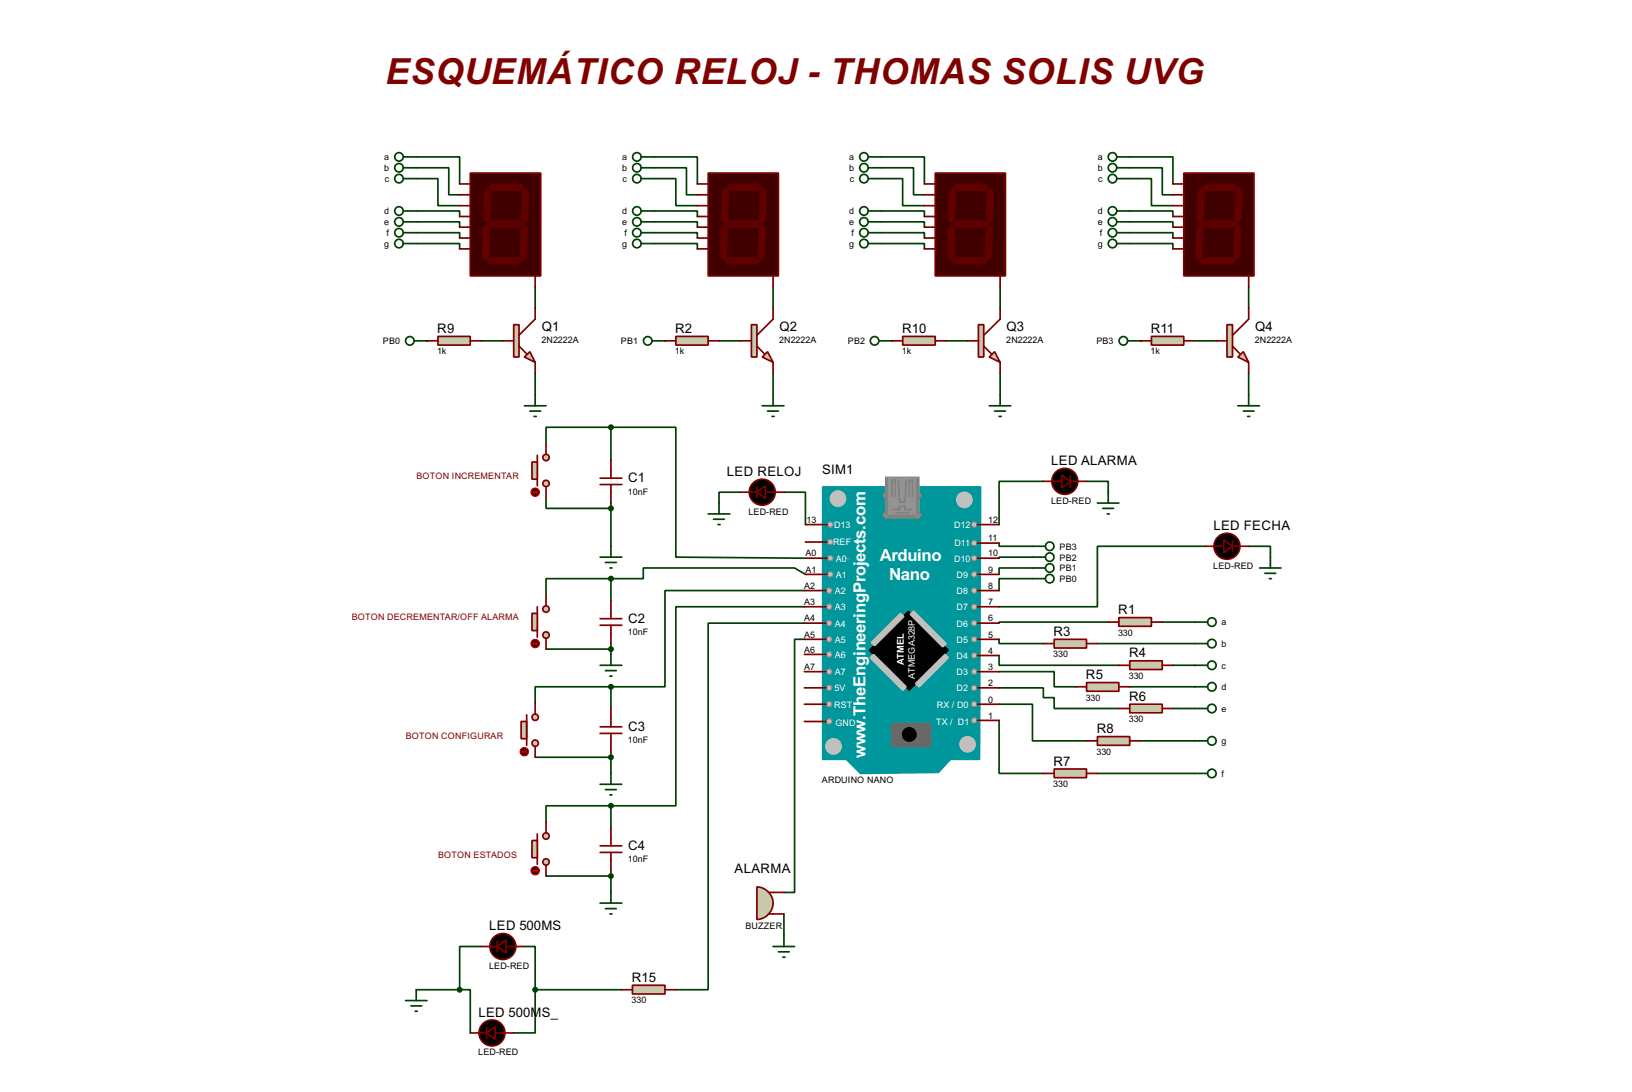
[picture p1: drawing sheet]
<svg xmlns="http://www.w3.org/2000/svg" width="383mm" height="256mm" viewBox="0 0 383 256" stroke-linecap="round" stroke-linejoin="round" font-family="sans-serif">
<g fill="none" stroke="#004000" stroke-width=".4">
<path d="M97.8 36.9h10.2v6.3M97.8 39.4h7.7v6.4h2.5M97.8 54.7h10.2v1.2M97.8 57.2h10.2v1.3M97.8 42h5.1v6.3h5.1M97.8 49.6h10.2v1.3M97.8 52.1h10.2v1.3M125.8 67.4v5M125.8 87.7v5.1M189 150.2h-2.3v59.4h-2.5M234.8 150.2v1h10.4M234.8 154v2.3h28.1"/>
<path d="M234.8 157.8h12.9v3.5h5.1M257.9 151.2h22.8M260.4 146.1h-25.6v.3M273.1 146.1h7.6M275.6 156.3h5.1M234.8 161.6h10.4v2.3h2.5v2.5h15.2M234.8 169.2v12.5h10.4M234.8 165.4h7.8v8.6h12.7M265.5 161.3h15.2M268 174h12.7M275.6 166.4h5.1M257.9 181.7h22.8"/>
</g>
<circle cx="100.4" cy="80.1" r=".2" fill="#004000"/>
<path d="M153.7 36.9h10.2v6.3M153.7 39.4h7.6v6.4h2.6M153.7 54.7h10.2v1.2M153.7 57.2h10.2v1.3M153.7 42h5.1v6.3h5.1M153.7 49.6h10.2v1.3M153.7 52.1h10.2v1.3M181.7 67.4v5M113.1 80.1h5.1M181.7 87.7v5.1" fill="none" stroke="#004000" stroke-width=".4"/>
<circle cx="156.3" cy="80.1" r=".2" fill="#004000"/>
<path d="M207.1 36.9h10.1v6.3M207.1 39.4h7.6v6.4h2.5M207.1 54.7h10.1v1.2M207.1 57.2h10.1v1.3M207.1 42h5v6.3h5.1M207.1 49.6h10.1v1.3M207.1 52.1h10.1v1.3M235 67.4v5M169 80.1h5M235 87.7v5.1" fill="none" stroke="#004000" stroke-width=".4"/>
<circle cx="209.6" cy="80.1" r=".2" fill="#004000"/>
<path d="M265.5 36.9h10.1v6.3M265.5 39.4h7.6v6.4h2.5M265.5 54.7h10.1v1.2M265.5 57.2h10.1v1.3M265.5 42h5.1v6.3h5M265.5 49.6h10.1v1.3M265.5 52.1h10.1v1.3M293.4 67.4v5M222.3 80.1h5.1M293.4 87.7v5.1" fill="none" stroke="#004000" stroke-width=".4"/>
<circle cx="268" cy="80.1" r=".2" fill="#004000"/>
<g fill="none" stroke="#004000" stroke-width=".4">
<path d="M280.7 80.1h5.1M128.3 116.9v2.5h15.3M143.6 100.4h-15.3v3.8M143.6 100.4h15.2v30.5l30.5 .2M143.6 100.4v7.6M143.6 118.2v10.1M174 115.6h-5v2.6M184.2 115.6h5.1v7.6M245.2 113.1h-10.4v10.1M255.3 113.1h5.1v2.5M143.6 135.9h-15.3v3.9M143.6 135.9v5.1"/>
<path d="M189 138.7h-32.7v22.6h-12.7M189.3 134.9l-2.6-1.5h-35.5v2.5h-7.6M234.8 127.6v.7h7.8M242.6 135.9h-7.8v2.8M242.6 133.4h-7.8v1.5M242.6 130.9h-7.8v.2M283.3 128.3h-25.4v14.2h-23.1M293.4 128.3h5.1v2.6M128.3 152.5h15.3M143.6 151.2v2.5M189 142.5h-30.2v46.8h-15.2M189 146.4h-22.6v86.1h-7.6"/>
<path d="M125.8 177.9h17.8M143.6 161.3h-17.8v3.9M143.6 161.3v5.1M143.6 176.6v5.1M143.6 189.3h-15.3v3.8M143.6 189.3v5.1M128.3 205.8h15.3M143.6 204.5v5.1M184.2 214.7v5.1M97.8 232.5h10.2M108 232.5h2.5v10.1M113.1 222.3h-5.1v10.2"/>
<path d="M123.2 222.3h2.6v10.2M125.8 232.5v10.1h-5.1M125.8 232.5h20.3"/>
</g>
<path d="M193.3 114.4h37.1l-.2 64h-6.9l-2.8 3-18.3 .3-3.3-3.3h-5.6z" fill-rule="evenodd" fill="#00979c" stroke="#00979c" stroke-width=".4"/>
<g fill="#000" stroke="#000" stroke-width=".4">
<path d="M213.4 143.6l9.4 9.1-9.1 9.4-9.4-9.4z" fill-rule="evenodd"/>
<circle cx="213.6" cy="172.5" r="1.55"/>
</g>
<g fill="#c0c0c0" stroke="#c0c0c0" stroke-width=".4">
<path d="M204.8 150.9l6.8-6.8 .8 .7-6.9 6.9z" fill-rule="evenodd"/>
<path d="M215.2 160.6l6.9-6.9 .7 .8-6.8 6.8z" fill-rule="evenodd"/>
<path d="M213.9 144.3l.8-.7 7.6 7.6-.8 .7z" fill-rule="evenodd"/>
<path d="M204.5 154.5l.8-.8 7.6 7.6-.8 .8z" fill-rule="evenodd"/>
</g>
<path d="M209.6 170h9.1v5.3h-9.1z" fill="#686767" stroke="#686767" stroke-width=".4"/>
<path d="M198.9 131.1l.8 .3" fill="none" stroke="#939393" stroke-width=".23"/>
<circle cx="195.8" cy="175.3" r="1.85" fill="#c0c0c0" stroke="#c0c0c0" stroke-width=".23"/>
<g fill="#c0c0c0" stroke="#808080" stroke-width=".25">
<circle cx="228.9" cy="127.6" r=".65"/>
<circle cx="228.9" cy="123.2" r=".65"/>
<circle cx="228.9" cy="131.1" r=".65"/>
<circle cx="228.9" cy="134.9" r=".65"/>
<circle cx="228.9" cy="142.5" r=".65"/>
<circle cx="228.9" cy="138.7" r=".65"/>
<circle cx="228.9" cy="146.4" r=".65"/>
<circle cx="228.9" cy="150.2" r=".65"/>
<circle cx="228.9" cy="157.8" r=".65"/>
<circle cx="228.9" cy="154" r=".65"/>
<circle cx="228.9" cy="161.6" r=".65"/>
<circle cx="228.9" cy="165.4" r=".65"/>
<circle cx="228.9" cy="169.2" r=".65"/>
<circle cx="195.1" cy="123.2" r=".65"/>
<circle cx="195.1" cy="127.3" r=".65"/>
<circle cx="195.1" cy="131.1" r=".65"/>
<circle cx="194.8" cy="138.7" r=".65"/>
<circle cx="195.1" cy="134.9" r=".65"/>
<circle cx="194.8" cy="142.5" r=".65"/>
<circle cx="194.8" cy="146.4" r=".65"/>
<circle cx="194.8" cy="153.7" r=".65"/>
<circle cx="194.8" cy="150.2" r=".65"/>
<circle cx="194.8" cy="157.8" r=".65"/>
<circle cx="194.8" cy="161.6" r=".65"/>
<circle cx="194.8" cy="169.5" r=".65"/>
<circle cx="194.8" cy="165.4" r=".65"/>
</g>
<circle cx="227.3" cy="174.8" r="1.85" fill="#c0c0c0" stroke="#c0c0c0" stroke-width=".23"/>
<g fill="#939393" stroke="#757575" stroke-width=".23">
<circle cx="215.9" cy="116.4" r=".55"/>
<circle cx="215.9" cy="121" r=".55"/>
</g>
<g fill="#939393" stroke="#808080" stroke-width=".23">
<circle cx="208" cy="116.4" r=".55"/>
<circle cx="208" cy="121" r=".55"/>
</g>
<path d="M208.1 112.1h7.9v9.6h-7.9z" fill="#808080" stroke="#808080" stroke-width=".23"/>
<path d="M208.8 112.3h6.4v8.4h-6.4z" fill="#939393" stroke="#939393" stroke-width=".23"/>
<path d="M208.1 112.1l.7 .2M216 112.1l-.8 .2M208.8 120.7l-.7 1M215.2 120.7l.8 1" fill="none" stroke="#939393" stroke-width=".23"/>
<path d="M209.6 116.6v-3.8h.8v3.8M209.9 119.7h1.5v-.8h1.3v.8h1.5M211.1 113.1l.3 4.6M212.9 113.1l-.2 4.8h-1.3M213.7 116.6v-3.8h.7v3.8" fill="none" stroke="#808080" stroke-width=".4"/>
<path d="M210.4 120.5h3.3" fill="none" stroke="#808080" stroke-width=".23"/>
<g fill="#c0c0c0" stroke="#c0c0c0" stroke-width=".23">
<circle cx="226.6" cy="117.4" r="1.85"/>
<circle cx="196.9" cy="117.1" r="1.85"/>
</g>
<g fill="none" stroke="#800000" stroke-width=".4">
<path d="M189 138.7h5.1M189.3 134.9h5.1M189.3 131.1h5.1M189.3 123.2h5.1M189.3 127.3h5.1M229.7 138.7h5.1M229.7 134.9h5.1M229.7 131.1h5.1M229.7 127.6h5.1M229.7 123.2h5.1M189 157.8h5.1M189 150.2h5.1"/>
<path d="M189 146.4h5.1M189 142.5h5.1M189 153.7h5.1M229.7 157.8h5.1M229.7 154h5.1M229.7 150.2h5.1M229.7 146.4h5.1M229.7 142.5h5.1M189 165.4h5.1M189 161.6h5.1M189 169.5h5.1M229.7 165.4h5.1"/>
<path d="M229.7 169.2h5.1M229.7 161.6h5.1"/>
</g>
<path d="M262.9 145.1h7.7v2h-7.7z" fill="#c8c8aa" stroke="#800000" stroke-width=".4"/>
<path d="M260.4 146.1h2.5M270.6 146.1h2.5" fill="none" stroke="#800000" stroke-width=".4"/>
<path d="M110.5 40.7h16.6v24.1h-16.6z" fill="#400000" stroke="#800000" stroke-width=".4"/>
<g fill="#600000" stroke="#600000" stroke-width=".23">
<path d="M115.6 43.2h6.9l.7 .8-.7 .8h-6.9l-.7-.8z" fill-rule="evenodd"/>
<path d="M122.7 45l.8-.7 .8 .7-.3 6.6-.8 .8-.7-.8z" fill-rule="evenodd"/>
<path d="M114.6 52.6l.8-.7h6.8l.8 .7-.8 .8h-6.8z" fill-rule="evenodd"/>
<path d="M113.8 45l.8-.7 .8 .7-.3 6.6-.7 .8-.8-.8z" fill-rule="evenodd"/>
<path d="M122.5 53.6l.7-.7 .8 .7-.2 6.7-.8 .7-.8-.7z" fill-rule="evenodd"/>
<path d="M114.4 61.3l.7-.8h6.9l.7 .8-.7 .7h-6.9z" fill-rule="evenodd"/>
<path d="M113.6 53.6l.8-.7 .7 .7-.2 6.7-.8 .7-.8-.7z" fill-rule="evenodd"/>
</g>
<path d="M108 43.2h2.5M108 45.8h2.5M108 48.3h2.5M108 50.9h2.5M108 53.4h2.5M108 55.9h2.5M108 58.5h2.5M125.8 64.8v2.6" fill="none" stroke="#800000" stroke-width=".4"/>
<g fill="#c8c8aa" stroke="#800000" stroke-width=".4">
<circle cx="128.3" cy="113.6" r=".75"/>
<circle cx="128.3" cy="107.5" r=".75"/>
</g>
<path d="M126.3 107v7.1" fill="none" stroke="#800000" stroke-width=".4"/>
<path d="M125 108.5h1.3v4.1h-1.3z" fill="#c8c8aa" stroke="#800000" stroke-width=".4"/>
<path d="M128.3 104.2v2.5M128.3 114.4v2.5" fill="none" stroke="#800000" stroke-width=".4"/>
<circle cx="125.7" cy="115.6" r="1" fill="#400000" stroke="#f00" stroke-width=".23"/>
<path d="M125.3 115.6h1M125.3 115.6l.2 .3M125.5 115.4l-.2 .2M126 115.4l.3 .2M126.3 115.6l-.3 .3" fill="none" stroke="#f00" stroke-width=".23"/>
<path d="M177.9 208.3a3.8 3.8 0 0 1 3.8 3.8 3.8 3.8 0 0 1-3.8 3.9z" fill-rule="evenodd" fill="#c8c8aa" stroke="#800000" stroke-width=".4"/>
<path d="M141 112.3h5.1M141 113.8h5.1M143.6 108v4.3M143.6 113.8v4.4M180.6 214.7h3.6M180.6 209.6h3.6M110.5 242.6h3.9M114.4 241.4v2.5M116.4 242.6h4.3" fill="none" stroke="#800000" stroke-width=".4"/>
<g fill="#000" stroke="#800000" stroke-width=".4">
<path d="M114.4 242.6l2-1.5v3z"/>
<circle cx="115.6" cy="242.6" r="3.1"/>
</g>
<g fill="none" stroke="#004000" stroke-width=".4">
<path d="M280.7 146.1h3.1"/>
<circle cx="284.7" cy="146.1" r="1"/>
</g>
<path d="M247.7 150.2h7.6v2h-7.6z" fill="#c8c8aa" stroke="#800000" stroke-width=".4"/>
<path d="M245.2 151.2h2.5M255.3 151.2h2.6" fill="none" stroke="#800000" stroke-width=".4"/>
<g fill="none" stroke="#004000" stroke-width=".4">
<path d="M280.7 151.2h3.1"/>
<circle cx="284.7" cy="151.2" r="1"/>
</g>
<path d="M265.5 155.2h7.6v2.1h-7.6z" fill="#c8c8aa" stroke="#800000" stroke-width=".4"/>
<path d="M262.9 156.3h2.6M273.1 156.3h2.5" fill="none" stroke="#800000" stroke-width=".4"/>
<g fill="none" stroke="#004000" stroke-width=".4">
<path d="M280.7 156.3h3.1"/>
<circle cx="284.7" cy="156.3" r="1"/>
</g>
<path d="M255.3 160.3h7.6v2.1h-7.6z" fill="#c8c8aa" stroke="#800000" stroke-width=".4"/>
<path d="M252.8 161.3h2.5M262.9 161.3h2.6" fill="none" stroke="#800000" stroke-width=".4"/>
<g fill="none" stroke="#004000" stroke-width=".4">
<path d="M280.7 161.3h3.1"/>
<circle cx="284.7" cy="161.3" r="1"/>
</g>
<path d="M265.5 165.4h7.6v2h-7.6z" fill="#c8c8aa" stroke="#800000" stroke-width=".4"/>
<path d="M262.9 166.4h2.6M273.1 166.4h2.5" fill="none" stroke="#800000" stroke-width=".4"/>
<g fill="none" stroke="#004000" stroke-width=".4">
<path d="M280.7 166.4h3.1"/>
<circle cx="284.7" cy="166.4" r="1"/>
</g>
<path d="M247.7 180.6h7.6v2.1h-7.6z" fill="#c8c8aa" stroke="#800000" stroke-width=".4"/>
<path d="M245.2 181.7h2.5M255.3 181.7h2.6" fill="none" stroke="#800000" stroke-width=".4"/>
<g fill="none" stroke="#004000" stroke-width=".4">
<path d="M280.7 181.7h3.1"/>
<circle cx="284.7" cy="181.7" r="1"/>
</g>
<path d="M257.9 173h7.6v2.1h-7.6z" fill="#c8c8aa" stroke="#800000" stroke-width=".4"/>
<path d="M255.3 174h2.6M265.5 174h2.5" fill="none" stroke="#800000" stroke-width=".4"/>
<g fill="none" stroke="#004000" stroke-width=".4">
<path d="M94.8 36.9h3M94.8 39.4h3M94.8 54.7h3M94.8 57.2h3M94.8 42h3M94.8 49.6h3M94.8 52.1h3M97.3 80.1h3.1M123.2 95.3h5.1M124.5 96.6h2.6M125.5 97.8h.5M125.8 92.8v2.5"/>
<path d="M280.7 174h3.1"/>
<circle cx="93.7" cy="36.9" r="1"/>
<circle cx="93.7" cy="39.4" r="1"/>
<circle cx="93.7" cy="49.6" r="1"/>
<circle cx="93.7" cy="42" r="1"/>
<circle cx="93.7" cy="54.7" r="1"/>
<circle cx="93.7" cy="52.1" r="1"/>
<circle cx="93.7" cy="57.2" r="1"/>
<circle cx="96.3" cy="80.1" r="1"/>
<circle cx="284.7" cy="174" r="1"/>
</g>
<path d="M123.2 83.9l1.3-1.3 1.3 2.5z" fill="#c8c8aa" stroke="#800000" stroke-width=".4"/>
<path d="M120.7 76.3h1.3v7.6h-1.3z" fill="#c8c8aa" stroke="#800000" stroke-width=".4"/>
<path d="M125.8 72.4v2.6l-3.8 3.8M118.2 80.1h2.5M122 81.3l1.8 1.8M125.8 85.1v2.6" fill="none" stroke="#800000" stroke-width=".4"/>
<path d="M102.9 79h7.6v2.1h-7.6z" fill="#c8c8aa" stroke="#800000" stroke-width=".4"/>
<path d="M100.4 80.1h2.5M110.5 80.1h2.6" fill="none" stroke="#800000" stroke-width=".4"/>
<path d="M166.4 40.7h16.5v24.1h-16.5z" fill="#400000" stroke="#800000" stroke-width=".4"/>
<g fill="#600000" stroke="#600000" stroke-width=".23">
<path d="M170.7 44l.8-.8h6.9l.7 .8-.7 .8h-6.9z" fill-rule="evenodd"/>
<path d="M178.6 45l.8-.7 .7 .7-.2 6.6-.8 .8-.7-.8z" fill-rule="evenodd"/>
<path d="M170.5 52.6l.8-.7h6.8l.8 .7-.8 .8h-6.8z" fill-rule="evenodd"/>
<path d="M169.7 45l.8-.7 .8 .7-.3 6.6-.8 .8-.7-.8z" fill-rule="evenodd"/>
<path d="M178.4 53.6l.7-.7 .8 .7-.3 6.7-.7 .7-.8-.7z" fill-rule="evenodd"/>
<path d="M170.2 61.3l.8-.8h6.9l.7 .8-.7 .7h-6.9z" fill-rule="evenodd"/>
<path d="M170.2 52.9l.8 .7-.3 6.7-.7 .7-.8-.7 .3-6.7z" fill-rule="evenodd"/>
</g>
<path d="M163.9 43.2h2.5M163.9 45.8h2.5M163.9 48.3h2.5M163.9 50.9h2.5M163.9 53.4h2.5M163.9 55.9h2.5M163.9 58.5h2.5M181.7 64.8v2.6" fill="none" stroke="#800000" stroke-width=".4"/>
<g fill="none" stroke="#004000" stroke-width=".4">
<path d="M150.7 36.9h3M150.7 39.4h3M150.7 54.7h3M150.7 57.2h3M150.7 42h3M150.7 49.6h3M150.7 52.1h3M153.2 80.1h3.1M179.1 95.3h5.1M180.4 96.6h2.5M181.4 97.8h.5M181.7 92.8v2.5"/>
<circle cx="149.6" cy="36.9" r="1"/>
<circle cx="149.6" cy="39.4" r="1"/>
<circle cx="149.6" cy="42" r="1"/>
<circle cx="149.6" cy="49.6" r="1"/>
<circle cx="149.6" cy="54.7" r="1"/>
<circle cx="149.6" cy="52.1" r="1"/>
<circle cx="149.6" cy="57.2" r="1"/>
<circle cx="152.2" cy="80.1" r="1"/>
</g>
<path d="M179.1 83.9l1.3-1.3 1.3 2.5z" fill="#c8c8aa" stroke="#800000" stroke-width=".4"/>
<path d="M176.6 76.3h1.3v7.6h-1.3z" fill="#c8c8aa" stroke="#800000" stroke-width=".4"/>
<path d="M181.7 72.4v2.6l-3.8 3.8M174 80.1h2.6M177.9 81.3l1.7 1.8M181.7 85.1v2.6" fill="none" stroke="#800000" stroke-width=".4"/>
<path d="M158.8 79h7.6v2.1h-7.6z" fill="#c8c8aa" stroke="#800000" stroke-width=".4"/>
<path d="M156.3 80.1h2.5M166.4 80.1h2.6" fill="none" stroke="#800000" stroke-width=".4"/>
<path d="M219.8 40.7h16.5v24.1h-16.5z" fill="#400000" stroke="#800000" stroke-width=".4"/>
<g fill="#600000" stroke="#600000" stroke-width=".23">
<path d="M224.1 44l.7-.8h6.9l.8 .8-.8 .8h-6.9z" fill-rule="evenodd"/>
<path d="M232 45l.7-.7 .8 .7-.3 6.6-.7 .8-.8-.8z" fill-rule="evenodd"/>
<path d="M224.6 51.9h6.8l.8 .7-.8 .8h-6.8l-.8-.8z" fill-rule="evenodd"/>
<path d="M223.1 45l.7-.7 .8 .7-.3 6.6-.7 .8-.8-.8z" fill-rule="evenodd"/>
<path d="M231.7 53.6l.8-.7 .7 .7-.2 6.7-.8 .7-.8-.7z" fill-rule="evenodd"/>
<path d="M223.6 61.3l.7-.8h6.9l.8 .8-.8 .7h-6.9z" fill-rule="evenodd"/>
<path d="M222.8 53.6l.8-.7 .7 .7-.2 6.7-.8 .7-.7-.7z" fill-rule="evenodd"/>
</g>
<path d="M217.2 43.2h2.6M217.2 45.8h2.6M217.2 48.3h2.6M217.2 50.9h2.6M217.2 53.4h2.6M217.2 55.9h2.6M217.2 58.5h2.6M235 64.8v2.6" fill="none" stroke="#800000" stroke-width=".4"/>
<g fill="none" stroke="#004000" stroke-width=".4">
<path d="M204 36.9h3.1M204 39.4h3.1M204 54.7h3.1M204 57.2h3.1M204 42h3.1M204 49.6h3.1M204 52.1h3.1M206.6 80.1h3M232.5 95.3h5M233.7 96.6h2.6M234.8 97.8h.5M235 92.8v2.5"/>
<circle cx="203" cy="36.9" r="1"/>
<circle cx="203" cy="39.4" r="1"/>
<circle cx="203" cy="42" r="1"/>
<circle cx="203" cy="49.6" r="1"/>
<circle cx="203" cy="57.2" r="1"/>
<circle cx="203" cy="54.7" r="1"/>
<circle cx="203" cy="52.1" r="1"/>
<circle cx="205.5" cy="80.1" r="1"/>
</g>
<path d="M232.5 83.9l1.2-1.3 1.3 2.5z" fill="#c8c8aa" stroke="#800000" stroke-width=".4"/>
<path d="M229.9 76.3h1.3v7.6h-1.3z" fill="#c8c8aa" stroke="#800000" stroke-width=".4"/>
<path d="M235 72.4v2.6l-3.8 3.8M227.4 80.1h2.5M231.2 81.3l1.8 1.8M235 85.1v2.6" fill="none" stroke="#800000" stroke-width=".4"/>
<path d="M212.1 79h7.7v2.1h-7.7z" fill="#c8c8aa" stroke="#800000" stroke-width=".4"/>
<path d="M209.6 80.1h2.5M219.8 80.1h2.5" fill="none" stroke="#800000" stroke-width=".4"/>
<path d="M278.2 40.7h16.5v24.1h-16.5z" fill="#400000" stroke="#800000" stroke-width=".4"/>
<g fill="#600000" stroke="#600000" stroke-width=".23">
<path d="M283.3 43.2h6.8l.8 .8-.8 .8h-6.8l-.8-.8z" fill-rule="evenodd"/>
<path d="M290.4 45l.7-.7 .8 .7-.3 6.6-.7 .8-.8-.8z" fill-rule="evenodd"/>
<path d="M282.2 52.6l.8-.7h6.9l.7 .7-.7 .8h-6.9z" fill-rule="evenodd"/>
<path d="M281.5 45l.7-.7 .8 .7-.2 6.6-.8 .8-.8-.8z" fill-rule="evenodd"/>
<path d="M290.9 52.9l.7 .7-.2 6.7-.8 .7-.7-.7 .2-6.7z" fill-rule="evenodd"/>
<path d="M282 61.3l.8-.8h6.8l.8 .8-.8 .7h-6.8z" fill-rule="evenodd"/>
<path d="M281.2 53.6l.8-.7 .8 .7-.3 6.7-.8 .7-.7-.7z" fill-rule="evenodd"/>
</g>
<path d="M275.6 43.2h2.6M275.6 45.8h2.6M275.6 48.3h2.6M275.6 50.9h2.6M275.6 53.4h2.6M275.6 55.9h2.6M275.6 58.5h2.6M293.4 64.8v2.6" fill="none" stroke="#800000" stroke-width=".4"/>
<g fill="none" stroke="#004000" stroke-width=".4">
<path d="M262.4 36.9h3.1M262.4 39.4h3.1M262.4 54.7h3.1M262.4 57.2h3.1M262.4 42h3.1M262.4 49.6h3.1M262.4 52.1h3.1M265 80.1h3M290.9 95.3h5.1M292.2 96.6h2.5M293.2 97.8h.5M293.4 92.8v2.5"/>
<circle cx="261.4" cy="39.4" r="1"/>
<circle cx="261.4" cy="36.9" r="1"/>
<circle cx="261.4" cy="42" r="1"/>
<circle cx="261.4" cy="49.6" r="1"/>
<circle cx="261.4" cy="57.2" r="1"/>
<circle cx="261.4" cy="54.7" r="1"/>
<circle cx="261.4" cy="52.1" r="1"/>
<circle cx="263.9" cy="80.1" r="1"/>
</g>
<path d="M290.9 83.9l1.3-1.3 1.2 2.5z" fill="#c8c8aa" stroke="#800000" stroke-width=".4"/>
<path d="M288.3 76.3h1.3v7.6h-1.3z" fill="#c8c8aa" stroke="#800000" stroke-width=".4"/>
<path d="M293.4 72.4v2.6l-3.8 3.8M285.8 80.1h2.5M289.6 81.3l1.8 1.8M293.4 85.1v2.6" fill="none" stroke="#800000" stroke-width=".4"/>
<path d="M270.6 79h7.6v2.1h-7.6z" fill="#c8c8aa" stroke="#800000" stroke-width=".4"/>
<path d="M268 80.1h2.6M278.2 80.1h2.5" fill="none" stroke="#800000" stroke-width=".4"/>
<g fill="none" stroke="#004000" stroke-width=".4">
<path d="M141 130.9h5.1M142.3 132.1h2.5M143.3 133.4h.5M143.6 128.3v2.6M242.6 135.9h3.1M242.6 133.4h3.1M242.6 130.9h3.1M242.6 128.3h3.1"/>
<circle cx="246.6" cy="130.9" r="1"/>
<circle cx="246.6" cy="128.3" r="1"/>
<circle cx="246.6" cy="133.4" r="1"/>
<circle cx="246.6" cy="135.9" r="1"/>
</g>
<circle cx="143.5" cy="119.4" r=".5" fill="#004000" stroke="#004000" stroke-width=".4"/>
<g fill="#c8c8aa" stroke="#800000" stroke-width=".4">
<circle cx="128.3" cy="149.2" r=".75"/>
<circle cx="128.3" cy="143.1" r=".75"/>
</g>
<path d="M126.3 142.5v7.2" fill="none" stroke="#800000" stroke-width=".4"/>
<path d="M125 144.1h1.3v4h-1.3z" fill="#c8c8aa" stroke="#800000" stroke-width=".4"/>
<path d="M128.3 139.8v2.5M128.3 149.9v2.6" fill="none" stroke="#800000" stroke-width=".4"/>
<circle cx="125.7" cy="151.2" r="1" fill="#400000" stroke="#f00" stroke-width=".23"/>
<path d="M125.3 151.2h1M125.3 151.2l.2 .2M125.5 150.9l-.2 .3M126 150.9l.3 .3M126.3 151.2l-.3 .2" fill="none" stroke="#f00" stroke-width=".23"/>
<path d="M141 145.3h5.1M141 146.9h5.1M143.6 141v4.3M143.6 146.9v4.3" fill="none" stroke="#800000" stroke-width=".4"/>
<circle cx="143.5" cy="152.5" r=".5" fill="#004000" stroke="#004000" stroke-width=".4"/>
<g fill="#c8c8aa" stroke="#800000" stroke-width=".4">
<circle cx="125.7" cy="174.6" r=".75"/>
<circle cx="125.7" cy="168.5" r=".75"/>
</g>
<path d="M123.8 167.9v7.2" fill="none" stroke="#800000" stroke-width=".4"/>
<path d="M122.5 169.5h1.3v4h-1.3z" fill="#c8c8aa" stroke="#800000" stroke-width=".4"/>
<path d="M125.8 165.2v2.5M125.8 175.3v2.6" fill="none" stroke="#800000" stroke-width=".4"/>
<circle cx="123.2" cy="176.6" r="1" fill="#400000" stroke="#f00" stroke-width=".23"/>
<path d="M122.7 176.6h1.1M122.7 176.6l.3 .2M123 176.3l-.3 .3M123.5 176.3l.3 .3M123.8 176.6l-.3 .2" fill="none" stroke="#f00" stroke-width=".23"/>
<path d="M141 170.7h5.1M141 172.3h5.1M143.6 166.4v4.3M143.6 172.3v4.3" fill="none" stroke="#800000" stroke-width=".4"/>
<circle cx="143.5" cy="177.9" r=".5" fill="#004000" stroke="#004000" stroke-width=".4"/>
<g fill="#c8c8aa" stroke="#800000" stroke-width=".4">
<circle cx="128.3" cy="202.5" r=".75"/>
<circle cx="128.3" cy="196.4" r=".75"/>
</g>
<path d="M126.3 195.9v7.1" fill="none" stroke="#800000" stroke-width=".4"/>
<path d="M125 197.4h1.3v4.1h-1.3z" fill="#c8c8aa" stroke="#800000" stroke-width=".4"/>
<path d="M128.3 193.1v2.5M128.3 203.3v2.5" fill="none" stroke="#800000" stroke-width=".4"/>
<circle cx="125.7" cy="204.5" r="1" fill="#400000" stroke="#f00" stroke-width=".23"/>
<path d="M125.3 204.5h1M125.3 204.5l.2 .3M125.5 204.3l-.2 .2M126 204.3l.3 .2M126.3 204.5l-.3 .3" fill="none" stroke="#f00" stroke-width=".23"/>
<path d="M141 198.7h5.1M143.6 194.4v4.3M141 200.2h5.1M143.6 200.2v4.3M113.1 222.3h3.8M116.9 221v2.6M118.9 222.3h4.3" fill="none" stroke="#800000" stroke-width=".4"/>
<g fill="#004000" stroke="#004000" stroke-width=".4">
<circle cx="143.5" cy="205.8" r=".5"/>
<circle cx="143.5" cy="100.4" r=".5"/>
<circle cx="143.5" cy="135.9" r=".5"/>
<circle cx="143.5" cy="161.3" r=".5"/>
<circle cx="143.5" cy="189.3" r=".5"/>
</g>
<g fill="none" stroke="#004000" stroke-width=".4">
<path d="M141 156.3h5.1M142.3 157.5h2.5M143.3 158.8h.5M143.6 153.7v2.6M141 184.2h5.1M142.3 185.5h2.5M143.3 186.7h.5M143.6 181.7v2.5M141 212.1h5.1M142.3 213.4h2.5M143.3 214.7h.5M143.6 209.6v2.5"/>
<path d="M184.2 219.8v2.5M181.7 222.3h5M182.9 223.6h2.6M184 224.8h.5"/>
</g>
<g fill="#000" stroke="#800000" stroke-width=".4">
<path d="M116.9 222.3l2-1.5v3z"/>
<circle cx="118.1" cy="222.3" r="3.1"/>
</g>
<path d="M148.6 231.4h7.7v2.1h-7.7z" fill="#c8c8aa" stroke="#800000" stroke-width=".4"/>
<path d="M174 115.6h3.9M177.9 114.4v2.5M179.9 115.6h4.3M245.2 113.1h4.3M251.5 111.8v2.6M251.5 113.1h3.8M283.3 128.3h4.3M289.6 127.1v2.5M289.6 128.3h3.8M146.1 232.5h2.5M156.3 232.5h2.5" fill="none" stroke="#800000" stroke-width=".4"/>
<g fill="none" stroke="#004000" stroke-width=".4">
<path d="M169 118.2v2.5M257.9 118.2h5M259.1 119.4h2.6M260.4 115.6v2.6M166.4 120.7h5.1M167.7 122h2.5M168.7 123.2h.5M260.2 120.7h.5M296 133.4h5M297.2 134.7h2.6M298.3 135.9h.5M298.5 130.9v2.5"/>
<path d="M95.3 235h5.1M96.6 236.3h2.5M97.6 237.5h.5M97.8 232.5v2.5"/>
</g>
<g fill="#004000" stroke="#004000" stroke-width=".4">
<circle cx="108" cy="232.5" r=".5"/>
<circle cx="125.7" cy="232.5" r=".5"/>
</g>
<g fill="#000" stroke="#800000" stroke-width=".4">
<path d="M177.9 115.6l2-1.5v3zM249.5 111.6l2 1.5-2 1.5zM287.6 126.8l2 1.5-2 1.5z"/>
<circle cx="179.1" cy="115.6" r="3.1"/>
<circle cx="250.2" cy="113.1" r="3.1"/>
<circle cx="288.3" cy="128.3" r="3.1"/>
</g>
<text font-size="9.5" fill="#800000" x="90.6" y="19.7">ESQUEMÁTICO RELOJ - THOMAS SOLIS UVG</text>
<g font-size="4.4" fill="#fff">
<text x="206.7" y="131.8">Arduino</text>
<text x="208.9" y="136.3">Nano</text>
<text x="203.4" y="169.2" transform="rotate(-90 203.4 169.2)">.TheEngineeringProjects.com</text>
<text x="203.4" y="178.1" transform="rotate(-90 203.4 178.1)">w</text>
</g>
<g font-size="3.5">
<text x="127.3" y="77.6">Q1</text>
<text x="183.2" y="77.6">Q2</text>
<text x="236.5" y="77.6">Q3</text>
<text x="294.9" y="77.6">Q4</text>
<text x="102.8" y="78.2">R9</text>
<text x="158.7" y="78.2">R2</text>
<text x="212" y="78.2">R10</text>
<text x="270.4" y="78.2">R11</text>
<text x="147.6" y="113.2">C1</text>
<text x="170.8" y="111.8">LED RELOJ</text>
<text x="193.2" y="111.4">SIM1</text>
<text x="247" y="109.2">LED ALARMA</text>
<text x="285.1" y="124.5">LED FECHA</text>
<text x="147.6" y="146.3">C2</text>
<text x="247.6" y="149.4">R3</text>
<text x="262.8" y="144.3">R1</text>
<text x="265.3" y="154.4">R4</text>
<text x="255.2" y="159.5">R5</text>
<text x="265.3" y="164.6">R6</text>
<text x="147.6" y="171.7">C3</text>
<text x="257.7" y="172.2">R8</text>
<text x="247.6" y="179.8">R7</text>
<text x="147.6" y="199.6">C4</text>
<text x="172.6" y="205">ALARMA</text>
<text x="115" y="218.5">LED 500MS</text>
<text x="148.5" y="230.6">R15</text>
<text x="112.4" y="238.8">LED 500MS_</text>
</g>
<text font-size="2.5" fill="#fff" x="212.4" y="156.1" transform="rotate(-90 212.4 156.1)">ATMEL</text>
<g font-size="2.4">
<text x="90.3" y="37.7">a</text>
<text x="90.3" y="40.2">b</text>
<text x="146.2" y="37.7">a</text>
<text x="146.2" y="40.2">b</text>
<text x="199.6" y="37.7">a</text>
<text x="199.6" y="40.2">b</text>
<text x="258" y="37.7">a</text>
<text x="258" y="40.2">b</text>
<text x="90.4" y="42.7">c</text>
<text x="146.3" y="42.7">c</text>
<text x="199.7" y="42.7">c</text>
<text x="258.1" y="42.7">c</text>
<text x="90.3" y="50.4">d</text>
<text x="90.3" y="52.9">e</text>
<text x="146.2" y="50.4">d</text>
<text x="146.2" y="52.9">e</text>
<text x="199.6" y="50.4">d</text>
<text x="199.6" y="52.9">e</text>
<text x="258" y="50.4">d</text>
<text x="258" y="52.9">e</text>
<text x="90.3" y="58">g</text>
<text x="90.8" y="55.4">f</text>
<text x="146.2" y="58">g</text>
<text x="146.7" y="55.4">f</text>
<text x="199.6" y="58">g</text>
<text x="200.1" y="55.4">f</text>
<text x="258" y="58">g</text>
<text x="258.5" y="55.4">f</text>
<text x="90" y="80.8">PB0</text>
<text x="102.7" y="83.3">1k</text>
<text x="127.3" y="80.6">2N2222A</text>
<text x="145.9" y="80.8">PB1</text>
<text x="158.6" y="83.3">1k</text>
<text x="183.1" y="80.6">2N2222A</text>
<text x="199.2" y="80.8">PB2</text>
<text x="211.9" y="83.3">1k</text>
<text x="236.5" y="80.6">2N2222A</text>
<text x="257.6" y="80.8">PB3</text>
<text x="270.4" y="83.3">1k</text>
<text x="294.9" y="80.6">2N2222A</text>
<text x="147.6" y="116.2">10nF</text>
<text x="247" y="118.3">LED-RED</text>
<text x="175.9" y="120.9">LED-RED</text>
<text x="189.5" y="122.8">13</text>
<text x="232.2" y="122.8">12</text>
<text x="189.2" y="130.7">A0</text>
<text x="232.2" y="130.7">10</text>
<text x="232.2" y="127.2">11</text>
<text x="249" y="131.7">PB2</text>
<text x="249" y="129.1">PB3</text>
<text x="189.2" y="134.5">A1</text>
<text x="232.2" y="134.5">9</text>
<text x="249" y="136.7">PB0</text>
<text x="249" y="134.2">PB1</text>
<text x="285.1" y="133.6">LED-RED</text>
<text x="189" y="142.1">A3</text>
<text x="189" y="138.3">A2</text>
<text x="232.2" y="142.1">7</text>
<text x="232.2" y="138.3">8</text>
<text x="147.6" y="149.2">10nF</text>
<text x="189" y="149.8">A5</text>
<text x="189" y="146">A4</text>
<text x="232.2" y="149.8">5</text>
<text x="232.2" y="146">6</text>
<text x="262.7" y="149.3">330</text>
<text x="287.1" y="146.9">a</text>
<text x="189" y="153.3">A6</text>
<text x="232.2" y="153.6">4</text>
<text x="247.5" y="154.4">330</text>
<text x="287.1" y="152">b</text>
<text x="189" y="157.4">A7</text>
<text x="232.2" y="161.2">2</text>
<text x="232.2" y="157.4">3</text>
<text x="265.3" y="159.5">330</text>
<text x="287.1" y="157.1">c</text>
<text x="232.2" y="165">0</text>
<text x="255.1" y="164.6">330</text>
<text x="287.1" y="162.1">d</text>
<text x="287.1" y="167.2">e</text>
<text x="232.2" y="168.8">1</text>
<text x="265.3" y="169.6">330</text>
<text x="147.6" y="174.6">10nF</text>
<text x="257.7" y="177.3">330</text>
<text x="287.1" y="174.8">g</text>
<text x="193.1" y="183.9">ARDUINO NANO</text>
<text x="247.5" y="184.9">330</text>
<text x="287.1" y="182.5">f</text>
<text x="147.6" y="202.5">10nF</text>
<text x="175.1" y="218.2">BUZZER</text>
<text x="114.9" y="227.6">LED-RED</text>
<text x="148.4" y="235.7">330</text>
<text x="112.4" y="247.9">LED-RED</text>
</g>
<g font-size="2.4" fill="#800000">
<text x="97.8" y="112.5">BOTON INCREMENTAR</text>
<text x="82.6" y="145.6">BOTON DECREMENTAR/OFF ALARMA</text>
<text x="95.3" y="173.5">BOTON CONFIGURAR</text>
<text x="102.9" y="201.4">BOTON ESTADOS</text>
</g>
<g font-size="2.4" fill="#fff">
<text x="196" y="124">D13</text>
<text x="224.2" y="124">D12</text>
<text x="195.7" y="128.1">REF</text>
<text x="196.4" y="131.9">A0</text>
<text x="224.2" y="131.9">D10</text>
<text x="224.3" y="128.4">D11</text>
<text x="196.4" y="135.7">A1</text>
<text x="224.8" y="135.7">D9</text>
<text x="196.1" y="143.3">A3</text>
<text x="196.1" y="139.5">A2</text>
<text x="224.8" y="139.5">D8</text>
<text x="224.8" y="143.3">D7</text>
<text x="196.1" y="147.2">A4</text>
<text x="224.8" y="147.2">D6</text>
<text x="196.1" y="154.5">A6</text>
<text x="196.1" y="151">A5</text>
<text x="224.8" y="151">D5</text>
<text x="224.8" y="154.8">D4</text>
<text x="196.1" y="158.6">A7</text>
<text x="215" y="159.4" transform="rotate(-90 215 159.4)">ATMEGA328P</text>
<text x="224.8" y="158.6">D3</text>
<text x="196" y="166.2">RST</text>
<text x="196.1" y="162.4">5V</text>
<text x="220.1" y="166.2">RX / D0</text>
<text x="224.8" y="162.4">D2</text>
<text x="196.3" y="170.5">GND</text>
<text x="219.9" y="170.3">TX / D1</text>
</g>
</svg>
